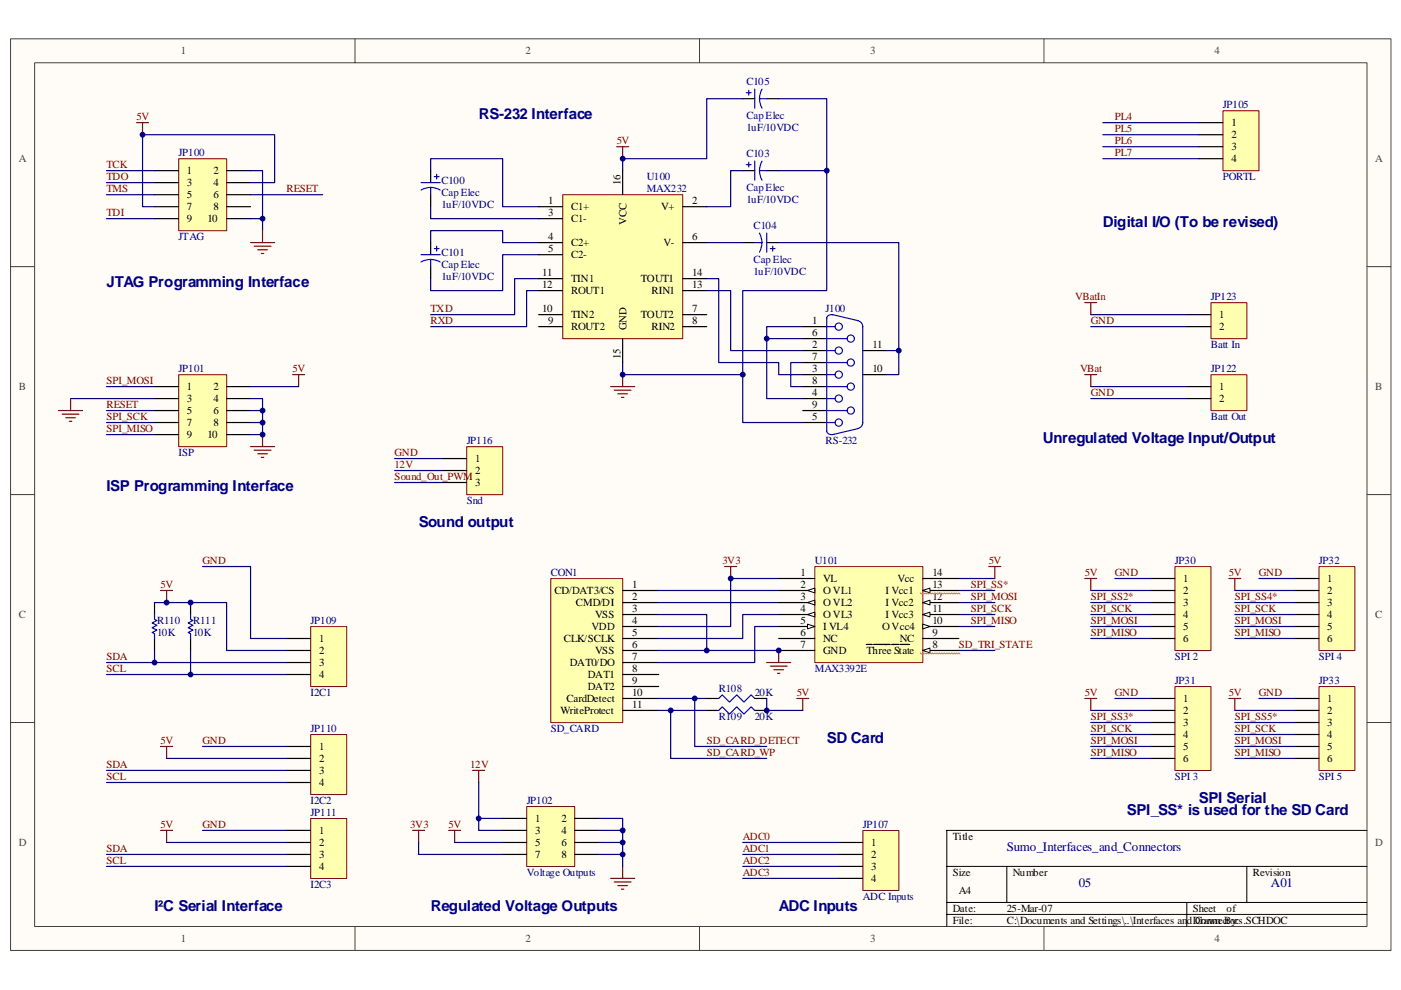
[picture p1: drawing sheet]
<svg xmlns="http://www.w3.org/2000/svg" width="297mm" height="210mm" viewBox="0 0 297 210" stroke-linecap="round" stroke-linejoin="round" font-family="sans-serif">
<path d="M2.3 8.3h292.6v193.3h-292.6z" fill="#fffcf8"/>
<path d="M2.2 8.2h292.7v193.4h-292.7z" fill="none" stroke="#404040" stroke-width=".21"/>
<path d="M7.4 13.3h282.4v183.2h-282.4z" fill="#fffcf8"/>
<g fill="none" stroke="#404040" stroke-width=".21">
<path d="M7.3 13.3h282.5v183.2h-282.5zM75.3 8.2v5.1M148.3 8.2v5.1M221.3 8.2v5.1M2.2 56.6h5.1M289.8 56.6h5.1M2.2 104.9h5.1M289.8 104.9h5.1M2.2 153.2h5.1M289.8 153.2h5.1M75.3 196.5v5.1M148.3 196.5v5.1"/>
<path d="M221.3 196.5v5.1"/>
</g>
<path d="M289.8 176.1h-89.1v20.4M200.7 183.8h89.1M200.7 191.4h89.1M200.7 194h89.1M213.5 183.8v7.6M251.6 191.4v5.1M264.3 183.8v7.6" fill="none" stroke="#000" stroke-width=".21"/>
<path d="M34 125.2h2.6M35.3 125.2v2.6" fill="none" stroke="#800000" stroke-width=".25"/>
<path d="M32.8 127.8v2.5M32.8 135.4v2.6M40.4 127.8v2.5M40.4 135.4v2.6" fill="none" stroke="#000" stroke-width=".25"/>
<path d="M32.8 130.3v1.1l.5 .2-1 .5 1 .5-1 .5 1 .5-1 .6 .5 .2v1M40.4 130.3v1.1l.5 .2-1 .5 1 .5-1 .5 1 .5-1 .6 .5 .2v1" fill="none" stroke="#00f" stroke-width=".25"/>
<path d="M32.8 138v2.5M40.4 138v5.1" fill="none" stroke="#000080" stroke-width=".25"/>
<path d="M37.9 33.7h10.2v15.2h-10.2z" fill="#ffffb0"/>
<path d="M37.9 33.7h10.2v15.2h-10.2z" fill="none" stroke="#800000" stroke-width=".21"/>
<g fill="none" stroke="#000" stroke-width=".25">
<path d="M32.8 36.2h5.1M32.8 38.7h5.1M48 36.2h5.1M48 38.7h5.1M32.8 41.3h5.1M32.8 43.8h5.1M32.8 46.4h5.1M48 41.3h5.1M48 43.8h5.1M48 46.4h5.1M170.2 69.3h5.1M170.2 74.4h5.1"/>
<path d="M170.2 79.5h5.1M170.2 71.8h5.1M170.2 76.9h5.1M182.9 74.4h5.1M182.9 79.5h5.1M170.2 84.5h5.1M170.2 89.6h5.1M170.2 82h5.1M170.2 87.1h5.1"/>
</g>
<path d="M29 26h2.5M30.2 26v2.6M53.1 51.5h5.1M53.9 52.2h3.6M54.6 53h2.1M55.4 53.8h.5M55.7 48.9v2.6" fill="none" stroke="#800000" stroke-width=".25"/>
<path d="M22.6 38.7h10.2M22.6 36.2h10.2M53.1 38.7h5.1v-10.1h-28v15.2h2.6M53.1 36.2h2.6v12.7M22.6 46.4h10.2M22.6 41.3h10.2M53.1 46.4h2.6M53.1 41.3h15.3M22.6 140.5h38.2M22.6 143.1h38.2" fill="none" stroke="#000080" stroke-width=".25"/>
<g fill="none" stroke="#00f" stroke-width=".25">
<path d="M175.3 74.4h1.8M175.3 69.3h1.8M175.3 79.5h1.8M175.3 71.8h4.3M175.3 76.9h4.3M176.5 66.7l5.4 1.3a1.27 1.27 0 0 1 1 1.3v20.3a1.26 1.26 0 0 1-1 1.3M176.5 66.8l-.2-.1a.92 .92 0 0 0-1 .8v23.9a1.05 1.05 0 0 0 1.2 .8l5.4-1.3M175.3 84.5h1.8M175.3 89.6h1.8M175.3 82h4.3M175.3 87.1h4.3"/>
<circle cx="177.8" cy="74.4" r=".77"/>
<circle cx="177.8" cy="79.5" r=".77"/>
<circle cx="177.8" cy="69.3" r=".77"/>
<circle cx="180.4" cy="71.8" r=".76"/>
<circle cx="180.4" cy="76.9" r=".76"/>
<circle cx="177.8" cy="89.6" r=".77"/>
<circle cx="177.8" cy="84.5" r=".77"/>
<circle cx="180.4" cy="87.1" r=".76"/>
<circle cx="180.4" cy="82" r=".76"/>
</g>
<path d="M111.7 171.1h10.2v12.7h-10.2z" fill="#ffffb0"/>
<path d="M111.7 171.1h10.2v12.7h-10.2z" fill="none" stroke="#800000" stroke-width=".21"/>
<path d="M106.6 173.6h5.1M106.6 176.1h5.1M106.6 178.7h5.1M121.8 173.6h5.1M121.8 176.1h5.1M121.8 178.7h5.1M106.6 181.2h5.1M121.8 181.2h5.1" fill="none" stroke="#000" stroke-width=".25"/>
<path d="M95.1 176.1h2.6M96.4 176.1v2.6M100.2 163.4h2.6M101.5 163.4v2.6M129.5 186.3h5.1M130.2 187.1h3.6M131 187.8h2M131.8 188.6h.5M132 183.8v2.5" fill="none" stroke="#800000" stroke-width=".25"/>
<path d="M101.5 166v7.6h5.1M101.5 173.6v2.5h5.1M126.9 173.6h5.1v10.2M126.9 176.1h5.1M126.9 178.7h5.1M126.9 181.2h5.1" fill="none" stroke="#000080" stroke-width=".25"/>
<path d="M256.8 64.2h7.6v7.6h-7.6z" fill="#ffffb0"/>
<path d="M256.7 64.2h7.7v7.6h-7.7z" fill="none" stroke="#800000" stroke-width=".21"/>
<path d="M251.6 66.7h5.1M251.6 69.3h5.1" fill="none" stroke="#000" stroke-width=".25"/>
<path d="M231.3 66.7h20.3M231.3 69.3h20.3" fill="none" stroke="#000080" stroke-width=".25"/>
<path d="M259.3 23.5h7.6v12.7h-7.6z" fill="#ffffb0"/>
<path d="M259.3 23.5h7.6v12.7h-7.6z" fill="none" stroke="#800000" stroke-width=".21"/>
<path d="M254.2 26h5.1M254.2 28.6h5.1M254.2 31.1h5.1M254.2 33.7h5.1" fill="none" stroke="#000" stroke-width=".25"/>
<path d="M233.8 26h20.4M233.8 28.6h20.4M233.8 31.1h20.4M233.8 33.7h20.4" fill="none" stroke="#000080" stroke-width=".25"/>
<path d="M183 176.2h7.6v12.7h-7.6z" fill="#ffffb0"/>
<path d="M182.9 176.1h7.7v12.8h-7.7z" fill="none" stroke="#800000" stroke-width=".21"/>
<g fill="none" stroke="#000" stroke-width=".25">
<path d="M91.3 36.2v2.5M157.5 36.2h2.5M157.5 20.9h2.5M162.6 36.2h2.5M162.6 20.9h2.5M91.3 41.3v2.5M91.3 51.5v2.5M91.3 56.6v2.5M157.5 51.5h2.5M162.6 51.5h2.5M177.8 178.7h5.1M177.8 181.2h5.1"/>
<path d="M177.8 183.8h5.1M177.8 186.3h5.1"/>
</g>
<g fill="none" stroke="#000080" stroke-width=".25">
<path d="M91.3 36.2v-2.5h15.3v10.1h7.6M157.5 36.2h-2.6v7.6h-5.1M157.5 20.9h-7.7v12.8h-17.8v2.5M165.1 36.2h10.2v25.4h-17.8v17.9M165.1 20.9h10.2v15.3M91.3 43.8v2.6h22.9M91.3 51.5v-2.6h15.3v2.6h7.6M114.2 54h-7.6v7.6h-15.3v-2.5M114.2 59.1h-5.1v7.6h-17.8M149.8 59.1h2.6v17.8h12.7v2.6h5.1M149.8 51.5h7.7M165.1 51.5h25.5v28h-2.6"/>
<path d="M114.2 61.6h-2.5v7.7h-20.4M132 76.9v2.6h25.5v10.1h12.7M149.8 61.6h5.1v12.8h15.3M162.6 71.8h7.6M170.2 69.3h-7.6v15.2h7.6M170.2 76.9h-2.5v5.1h2.5M188 74.4h2.6M157.5 178.7h20.3M157.5 181.2h20.3M157.5 183.8h20.3M157.5 186.3h20.3"/>
</g>
<path d="M130.7 31.1h2.6M132 31.1v2.6M132 79.5v2.5M129.5 82h5.1M130.2 82.8h3.6M131 83.5h2M131.8 84.3h.5" fill="none" stroke="#800000" stroke-width=".25"/>
<g fill="none" stroke="#00f" stroke-width=".25">
<path d="M158.2 19.7h1.1M158.7 19.2v1M160 18.9v4.1M161.6 18.9l-.5 1.2-.1 .8M89.3 38.7h4M91.3 39.8l1.2 .2 .8 .3M91.3 39.8h-.8l-1.2 .5M91.3 39.8v1.5M92.1 37.5h1M92.6 37v1M158.2 34.9h1.1M158.7 34.4v1"/>
<path d="M160 34.2v4M161 36.2l.1 .8 .5 1.2M161 20.9l.1 .9 .5 1.1M161 36.2h1.6M161 20.9h1.6M161.6 34.2l-.5 1.2-.1 .8M89.3 54h4M91.3 55l1.2 .2 .8 .4M91.3 55l-1.2 .2-.8 .4M91.3 55v1.6M92.1 52.7h1M92.6 52.2v1.1"/>
<path d="M160 51.5h1.5M161 49.4l.5 1.2v.9M161.5 51.5v.8l-.5 1.2M162.6 49.4v4.1M163.3 52.7h1M163.8 52.2v1.1"/>
</g>
<path d="M65.9 132.9h7.6v12.7h-7.6z" fill="#ffffb0"/>
<path d="M65.9 132.9h7.6v12.7h-7.6z" fill="none" stroke="#800000" stroke-width=".21"/>
<path d="M60.8 135.4h5M60.8 138h5M60.8 140.5h5M60.8 143.1h5" fill="none" stroke="#000" stroke-width=".25"/>
<path d="M65.9 155.8h7.6v12.7h-7.6z" fill="#ffffb0"/>
<path d="M65.9 155.8h7.6v12.7h-7.6z" fill="none" stroke="#800000" stroke-width=".21"/>
<path d="M60.8 158.3h5M60.8 160.9h5M60.8 163.4h5M60.8 166h5" fill="none" stroke="#000" stroke-width=".25"/>
<path d="M65.9 173.6h7.6v12.7h-7.6z" fill="#ffffb0"/>
<path d="M65.9 173.6h7.6v12.7h-7.6z" fill="none" stroke="#800000" stroke-width=".21"/>
<path d="M60.8 176.1h5M60.8 178.7h5M60.8 181.2h5M60.8 183.8h5" fill="none" stroke="#000" stroke-width=".25"/>
<path d="M32.8 127.8h15.2v10.2h12.8M42.9 120.2h10.2v15.2h7.7M42.9 158.3h17.9M22.6 163.4h38.2M22.6 166h38.2M35.3 178.7h25.5M35.3 160.9h25.5M42.9 176.1h17.9M22.6 181.2h38.2M22.6 183.8h38.2" fill="none" stroke="#000080" stroke-width=".25"/>
<path d="M34 158.3h2.6M35.3 158.3v2.6M34 176.1h2.6M35.3 176.1v2.6" fill="none" stroke="#800000" stroke-width=".25"/>
<path d="M256.8 79.5h7.6v7.6h-7.6z" fill="#ffffb0"/>
<path d="M256.7 79.5h7.7v7.6h-7.7z" fill="none" stroke="#800000" stroke-width=".21"/>
<path d="M251.6 82h5.1M251.6 84.5h5.1" fill="none" stroke="#000" stroke-width=".25"/>
<path d="M231.3 82h20.3M231.3 84.5h20.3" fill="none" stroke="#000080" stroke-width=".25"/>
<path d="M249.1 120.2h7.6v17.8h-7.6z" fill="#ffffb0"/>
<path d="M249.1 120.2h7.6v17.8h-7.6z" fill="none" stroke="#800000" stroke-width=".21"/>
<path d="M244 122.7h5.1M244 125.2h5.1M244 127.8h5.1M244 130.3h5.1M244 132.9h5.1M244 135.4h5.1" fill="none" stroke="#000" stroke-width=".25"/>
<path d="M249.1 145.6h7.6v17.8h-7.6z" fill="#ffffb0"/>
<path d="M249.1 145.6h7.6v17.8h-7.6z" fill="none" stroke="#800000" stroke-width=".21"/>
<path d="M244 148.1h5.1M244 150.7h5.1M244 153.2h5.1M244 155.8h5.1M244 158.3h5.1M244 160.9h5.1" fill="none" stroke="#000" stroke-width=".25"/>
<path d="M279.7 120.2h7.6v17.8h-7.6z" fill="#ffffb0"/>
<path d="M279.7 120.2h7.6v17.8h-7.6z" fill="none" stroke="#800000" stroke-width=".21"/>
<path d="M274.5 122.7h5.1M274.5 125.2h5.1M274.5 127.8h5.1M274.5 130.3h5.1M274.5 132.9h5.1M274.5 135.4h5.1" fill="none" stroke="#000" stroke-width=".25"/>
<path d="M279.7 145.6h7.6v17.8h-7.6z" fill="#ffffb0"/>
<path d="M279.7 145.6h7.6v17.8h-7.6z" fill="none" stroke="#800000" stroke-width=".21"/>
<path d="M274.5 148.1h5.1M274.5 150.7h5.1M274.5 153.2h5.1M274.5 155.8h5.1M274.5 158.3h5.1M274.5 160.9h5.1" fill="none" stroke="#000" stroke-width=".25"/>
<path d="M230 64.2h2.5M230 79.5h2.5M231.3 64.2v2.5M231.3 79.5v2.5M230 122.7h2.5M231.3 122.7v2.5M260.5 122.7h2.6M261.8 122.7v2.5M230 148.1h2.5M231.3 148.1v2.6M260.5 148.1h2.6M261.8 148.1v2.6" fill="none" stroke="#800000" stroke-width=".25"/>
<g fill="none" stroke="#000080" stroke-width=".25">
<path d="M231.3 125.2h12.7M231.3 127.8h12.7M231.3 130.3h12.7M231.3 132.9h12.7M231.3 135.4h12.7M236.4 122.7h7.6M261.8 125.2h12.7M261.8 127.8h12.7M261.8 130.3h12.7M261.8 132.9h12.7M261.8 135.4h12.7M266.9 122.7h7.6"/>
<path d="M231.3 150.7h12.7M231.3 153.2h12.7M231.3 155.8h12.7M231.3 158.3h12.7M236.4 148.1h7.6M261.8 150.7h12.7M261.8 153.2h12.7M261.8 155.8h12.7M261.8 158.3h12.7M266.9 148.1h7.6M231.3 160.9h12.7M261.8 160.9h12.7"/>
</g>
<path d="M37.9 79.5h10.2v15.2h-10.2z" fill="#ffffb0"/>
<path d="M37.9 79.5h10.2v15.2h-10.2z" fill="none" stroke="#800000" stroke-width=".21"/>
<path d="M32.8 82h5.1M32.8 84.5h5.1M32.8 87.1h5.1M32.8 89.6h5.1M32.8 92.2h5.1M48 82h5.1M48 84.5h5.1M48 87.1h5.1M48 89.6h5.1M48 92.2h5.1" fill="none" stroke="#000" stroke-width=".25"/>
<path d="M62 79.5h2.6M63.3 79.5v2.5M12.4 87.1h5.1M13.2 87.8h3.5M13.9 88.6h2.1M14.7 89.4h.5M15 84.5v2.6M53.1 94.7h5.1M53.9 95.5h3.6M54.6 96.2h2.1M55.4 97h.5M55.7 92.2v2.5" fill="none" stroke="#800000" stroke-width=".25"/>
<path d="M15 84.5h17.8M22.6 92.2h10.2M22.6 87.1h10.2M22.6 82h10.2M22.6 89.6h10.2M53.1 89.6h2.6v2.6h-2.6M53.1 87.1h2.6v2.5M53.1 84.5h2.6v2.6M53.1 82h10.2" fill="none" stroke="#000080" stroke-width=".25"/>
<path d="M99 94.8h7.6v10.1h-7.6z" fill="#ffffb0"/>
<path d="M99 94.7h7.6v10.2h-7.6z" fill="none" stroke="#800000" stroke-width=".21"/>
<path d="M93.8 97.3h5.1M93.8 99.8h5.1M93.8 102.3h5.1" fill="none" stroke="#000" stroke-width=".25"/>
<path d="M83.7 99.8h10.1M83.7 97.3h10.1M83.7 102.3h10.1" fill="none" stroke="#000080" stroke-width=".25"/>
<path d="M116.8 122.7h15.2v30.6h-15.2z" fill="#ffffb0"/>
<path d="M116.8 122.7h15.2v30.6h-15.2z" fill="none" stroke="#800000" stroke-width=".21"/>
<path d="M132 125.2h7.7M132 127.8h7.7M132 130.3h7.7M132 132.9h7.7M132 135.4h7.7M132 138h7.7M132 140.5h7.7M132 143.1h7.7M132 145.6h7.7M132 148.1h7.7M132 150.7h7.7" fill="none" stroke="#000" stroke-width=".25"/>
<g fill="none" stroke="#000080" stroke-width=".25">
<path d="M139.7 130.3h10.1v7.7M139.7 125.2h25.4M139.7 127.8h25.4M139.7 138h25.4M165.1 122.7h-10.2v10.2h-15.2M165.1 130.3h-7.6v5.1h-17.8M165.1 132.9h-5.1v7.6h-20.3M203.3 125.2h7.6M203.3 127.8h7.6M203.3 130.3h7.6M203.3 132.9h7.6M203.3 122.7h7.6"/>
<path d="M203.3 138h7.6M139.7 148.1h10.1M139.7 150.7h10.1"/>
</g>
<path d="M153.6 120.2h2.6M154.9 120.2v2.5M165.1 138v2.5M209.6 120.2h2.6M210.9 120.2v2.5M162.6 140.5h5.1M163.3 141.3h3.6M164.1 142h2M164.8 142.8h.6" fill="none" stroke="#800000" stroke-width=".25"/>
<path d="M172.8 120.2h22.9v20.3h-22.9z" fill="#ffffb0"/>
<path d="M172.8 120.2h22.9v20.3h-22.9z" fill="none" stroke="#800000" stroke-width=".21"/>
<path d="M165.1 122.7h7.6M165.1 125.2h7.6" fill="none" stroke="#000" stroke-width=".25"/>
<path d="M171.2 125.2l1.5-.5v1.1z" fill="#fffcf8" stroke="#000" stroke-width=".21"/>
<path d="M165.1 127.8h7.6" fill="none" stroke="#000" stroke-width=".25"/>
<path d="M171.2 127.8l1.5-.5v1z" fill="#fffcf8" stroke="#000" stroke-width=".21"/>
<path d="M165.1 130.3h7.6" fill="none" stroke="#000" stroke-width=".25"/>
<path d="M171.2 130.3l1.5-.5v1.1z" fill="#fffcf8" stroke="#000" stroke-width=".21"/>
<path d="M165.1 132.9h7.6" fill="none" stroke="#000" stroke-width=".25"/>
<path d="M171.2 132.4l1.5 .5-1.5 .5z" fill="#fffcf8" stroke="#000" stroke-width=".21"/>
<path d="M165.1 135.4h7.6M165.1 138h7.6M195.6 138h7.7" fill="none" stroke="#000" stroke-width=".25"/>
<path d="M195.6 138l1.6-.5v1z" fill="#fffcf8" stroke="#000" stroke-width=".21"/>
<path d="M183.7 136.7h1.3M185.2 136.7h3.6M189 136.7h1.6M190.8 136.7h2M195.6 135.4h7.7M195.6 132.9h7.7" fill="none" stroke="#000" stroke-width=".25"/>
<path d="M195.1 138.5l.3 .2 .2-.2 .3 .2 .2-.2 .3 .2 .3-.2 .2 .2 .3-.2 .2 .2 .3-.2 .2 .2 .3-.2 .2 .2 .3-.2 .2 .2 .3-.2 .2 .2 .3-.2 .3 .2 .2-.2 .3 .2 .2-.2 .3 .2 .2-.2 .3 .2 .3-.2 .2 .2 .3-.2 .2 .2 .3-.2 .2 .2 .3-.2 .2 .2" fill="none" stroke="#ff8040" stroke-width=".21"/>
<path d="M195.6 132.4l1.6 .5-1.6 .5z" fill="#fffcf8" stroke="#000" stroke-width=".21"/>
<path d="M195.6 130.3h7.7" fill="none" stroke="#000" stroke-width=".25"/>
<path d="M195.6 130.3l1.6-.5v1.1z" fill="#fffcf8" stroke="#000" stroke-width=".21"/>
<path d="M195.6 127.8h7.7" fill="none" stroke="#000" stroke-width=".25"/>
<path d="M195.6 127.8l1.6-.5v1z" fill="#fffcf8" stroke="#000" stroke-width=".21"/>
<path d="M195.6 125.2h7.7" fill="none" stroke="#000" stroke-width=".25"/>
<path d="M195.6 125.2l1.6-.5v1.1z" fill="#fffcf8" stroke="#000" stroke-width=".21"/>
<path d="M195.1 125.8l.3 .2 .2-.2 .3 .2 .2-.2 .3 .2 .3-.2 .2 .2 .3-.2 .2 .2 .3-.2 .2 .2 .3-.2 .2 .2 .3-.2 .2 .2 .3-.2 .2 .2 .3-.2 .3 .2 .2-.2 .3 .2 .2-.2 .3 .2 .2-.2 .3 .2 .3-.2 .2 .2 .3-.2 .2 .2 .3-.2 .2 .2 .3-.2 .2 .2" fill="none" stroke="#ff8040" stroke-width=".21"/>
<path d="M195.6 122.7h7.7M149.8 148.1h2.6M149.8 150.7h2.6M160 148.1h2.6M160 150.7h2.6" fill="none" stroke="#000" stroke-width=".25"/>
<path d="M152.4 148.1l.7-.7 1.6 1.5 1.5-1.5 1.5 1.5 1.6-1.5 .7 .7M152.4 150.7l.7-.8 1.6 1.5 1.5-1.5 1.5 1.5 1.6-1.5 .7 .8" fill="none" stroke="#00f" stroke-width=".25"/>
<path d="M142.2 150.7v10.2h20.4M147.3 148.1v10.2h15.3M162.6 148.1v2.6h7.6M88.7 178.7v2.5h17.9M96.4 178.7h10.2" fill="none" stroke="#000080" stroke-width=".25"/>
<path d="M168.9 148.1h2.6M170.2 148.1v2.6M87.5 176.1h2.5M88.7 176.1v2.6" fill="none" stroke="#800000" stroke-width=".25"/>
<path d="M119.3 41.3h25.5v30.5h-25.5z" fill="#ffffb0"/>
<path d="M119.3 41.3h25.5v30.5h-25.5z" fill="none" stroke="#800000" stroke-width=".21"/>
<g fill="none" stroke="#000" stroke-width=".25">
<path d="M132 36.2v5.1M114.2 43.8h5.1M114.2 46.4h5.1M114.2 51.5h5.1M114.2 54h5.1M114.2 59.1h5.1M144.7 43.8h5.1M144.7 51.5h5.1M144.7 59.1h5.1M114.2 61.6h5.1M114.2 66.7h5.1M114.2 69.3h5.1"/>
<path d="M132 71.8v5.1M144.7 61.6h5.1M144.7 66.7h5.1M144.7 69.3h5.1"/>
</g>
<g fill="#000080" stroke="#000080" stroke-width=".21">
<circle cx="30.2" cy="28.6" r=".51"/>
<circle cx="32.8" cy="140.5" r=".51"/>
<circle cx="35.3" cy="127.8" r=".51"/>
<circle cx="40.4" cy="143.1" r=".51"/>
<circle cx="40.4" cy="127.8" r=".51"/>
<circle cx="55.7" cy="92.2" r=".51"/>
<circle cx="55.7" cy="89.6" r=".51"/>
<circle cx="55.7" cy="87.1" r=".51"/>
<circle cx="55.7" cy="46.4" r=".51"/>
<circle cx="101.5" cy="173.6" r=".51"/>
<circle cx="132" cy="181.2" r=".51"/>
<circle cx="132" cy="178.7" r=".51"/>
<circle cx="132" cy="176.1" r=".51"/>
<circle cx="132" cy="79.5" r=".51"/>
<circle cx="132" cy="33.7" r=".51"/>
<circle cx="142.2" cy="150.7" r=".51"/>
<circle cx="147.3" cy="148.1" r=".51"/>
<circle cx="149.8" cy="138" r=".51"/>
<circle cx="154.9" cy="122.7" r=".51"/>
<circle cx="157.5" cy="79.5" r=".51"/>
<circle cx="162.6" cy="150.7" r=".51"/>
<circle cx="162.6" cy="71.8" r=".51"/>
<circle cx="165.1" cy="138" r=".51"/>
<circle cx="175.3" cy="36.2" r=".51"/>
<circle cx="190.6" cy="74.4" r=".51"/>
</g>
<g font-size="3.2" fill="#000080">
<text x="101.5" y="25.3">RS-232 Interface</text>
<text x="233.8" y="48.2">Digital I/O (To be revised)</text>
<text x="22.6" y="60.9">JTAG Programming Interface</text>
<text x="221.1" y="94">Unregulated Voltage Input/Output</text>
<text x="22.6" y="104.2">ISP Programming Interface</text>
<text x="88.8" y="111.8">Sound output</text>
<text x="175.3" y="157.6">SD Card</text>
<text x="238.9" y="172.9">SPI_SS* is used for the SD Card</text>
<text x="254.2" y="170.3">SPI Serial</text>
<text x="32.8" y="193.3">I²C Serial Interface</text>
<text x="91.3" y="193.3">Regulated Voltage Outputs</text>
<text x="165.1" y="193.3">ADC Inputs</text>
</g>
<g font-size="2.8" fill="#000080">
<text x="213.5" y="180.6">Sumo_Interfaces_and_Connectors</text>
<text x="228.7" y="188.2">05</text>
<text x="269.4" y="188.2">A01</text>
</g>
<g font-size="2.3" fill="#404040">
<text x="38.4" y="11.5">1</text>
<text x="111.4" y="11.5">2</text>
<text x="184.5" y="11.5">3</text>
<text x="257.5" y="11.5">4</text>
<text x="4" y="34.4">A</text>
<text x="291.6" y="34.4">A</text>
<text x="4" y="82.7">B</text>
<text x="291.6" y="82.7">B</text>
<text x="4" y="131">C</text>
<text x="291.6" y="131">C</text>
<text x="4" y="179.4">D</text>
<text x="291.6" y="179.4">D</text>
<text x="38.4" y="199.7">1</text>
<text x="111.4" y="199.7">2</text>
<text x="184.5" y="199.7">3</text>
<text x="257.5" y="199.7">4</text>
</g>
<g font-size="2.3" fill="#000080">
<text x="158.2" y="18.1">C105</text>
<text x="259.3" y="22.9">JP105</text>
<text x="158.2" y="27.7">1uF/10VDC</text>
<text x="158.2" y="25.2">Cap Elec</text>
<text x="37.9" y="33.1">JP100</text>
<text x="158.2" y="33.3">C103</text>
<text x="93.6" y="38.9">C100</text>
<text x="93.6" y="41.5">Cap Elec</text>
<text x="137.1" y="38.2">U100</text>
<text x="137.1" y="40.7">MAX232</text>
<text x="158.2" y="40.5">Cap Elec</text>
<text x="259.3" y="38.2">PORTL</text>
<text x="93.6" y="44">1uF/10VDC</text>
<text x="158.2" y="43">1uF/10VDC</text>
<text x="37.9" y="50.9">JTAG</text>
<text x="159.8" y="48.6">C104</text>
<text x="93.6" y="59.3">1uF/10VDC</text>
<text x="93.6" y="54.2">C101</text>
<text x="93.6" y="56.7">Cap Elec</text>
<text x="159.8" y="58.3">1uF/10VDC</text>
<text x="159.8" y="55.7">Cap Elec</text>
<text x="256.7" y="63.6">JP123</text>
<text x="175" y="66.2">J100</text>
<text x="256.7" y="73.8">Batt In</text>
<text x="37.9" y="78.9">JP101</text>
<text x="256.7" y="78.9">JP122</text>
<text x="256.7" y="89.1">Batt Out</text>
<text x="99" y="94.1">JP116</text>
<text x="175" y="94.1">RS-232</text>
<text x="37.9" y="96.7">ISP</text>
<text x="99" y="106.9">Snd</text>
<text x="172.8" y="119.6">U101</text>
<text x="249.1" y="119.6">JP30</text>
<text x="279.6" y="119.6">JP32</text>
<text x="116.8" y="122.1">CON1</text>
<text x="33.3" y="132.3">R110</text>
<text x="33.3" y="134.9">10K</text>
<text x="40.9" y="132.3">R111</text>
<text x="40.9" y="134.9">10K</text>
<text x="65.9" y="132.3">JP109</text>
<text x="172.8" y="142.5">MAX3392E</text>
<text x="249.1" y="140">SPI 2</text>
<text x="279.6" y="140">SPI 4</text>
<text x="65.9" y="147.6">I2C1</text>
<text x="152.4" y="146.8">R108</text>
<text x="160" y="147.6">20K</text>
<text x="249.1" y="145">JP31</text>
<text x="279.6" y="145">JP33</text>
<text x="65.9" y="155.2">JP110</text>
<text x="116.8" y="155.2">SD_CARD</text>
<text x="152.4" y="152.7">R109</text>
<text x="160" y="152.7">20K</text>
<text x="249.1" y="165.4">SPI 3</text>
<text x="279.6" y="165.4">SPI 5</text>
<text x="65.9" y="170.5">I2C2</text>
<text x="65.9" y="173">JP111</text>
<text x="111.7" y="170.5">JP102</text>
<text x="182.9" y="175.6">JP107</text>
<text x="111.7" y="185.8">Voltage Outputs</text>
<text x="65.9" y="188.3">I2C3</text>
<text x="182.9" y="190.8">ADC Inputs</text>
</g>
<g font-size="2.3" fill="#800000">
<text x="29" y="25.5">5V</text>
<text x="236.4" y="25.5">PL4</text>
<text x="236.4" y="28">PL5</text>
<text x="22.6" y="35.6">TCK</text>
<text x="130.8" y="30.5">5V</text>
<text x="236.4" y="30.5">PL6</text>
<text x="236.4" y="33.1">PL7</text>
<text x="22.6" y="38.2">TDO</text>
<text x="22.6" y="40.7">TMS</text>
<text x="60.8" y="40.7">RESET</text>
<text x="22.6" y="45.8">TDI</text>
<text x="228" y="63.6">VBatIn</text>
<text x="91.3" y="68.7">RXD</text>
<text x="91.3" y="66.2">TXD</text>
<text x="231.3" y="68.7">GND</text>
<text x="22.6" y="81.4">SPI_MOSI</text>
<text x="62" y="78.9">5V</text>
<text x="229" y="78.9">VBat</text>
<text x="231.3" y="84">GND</text>
<text x="22.6" y="86.5">RESET</text>
<text x="22.6" y="89.1">SPI_SCK</text>
<text x="22.6" y="91.6">SPI_MISO</text>
<text x="83.7" y="96.7">GND</text>
<text x="83.7" y="99.3">12V</text>
<text x="83.7" y="101.8">Sound_Out_PWM</text>
<text x="43" y="119.6">GND</text>
<text x="153.2" y="119.6">3V3</text>
<text x="209.7" y="119.6">5V</text>
<text x="34.1" y="124.7">5V</text>
<text x="205.8" y="124.7">SPI_SS*</text>
<text x="230" y="122.1">5V</text>
<text x="236.4" y="122.1">GND</text>
<text x="260.6" y="122.1">5V</text>
<text x="266.9" y="122.1">GND</text>
<text x="205.8" y="127.2">SPI_MOSI</text>
<text x="205.8" y="129.8">SPI_SCK</text>
<text x="231.3" y="127.2">SPI_SS2*</text>
<text x="231.3" y="129.8">SPI_SCK</text>
<text x="261.8" y="129.8">SPI_SCK</text>
<text x="261.8" y="127.2">SPI_SS4*</text>
<text x="203.3" y="137.4">SD_TRI_STATE</text>
<text x="205.8" y="132.3">SPI_MISO</text>
<text x="231.3" y="134.9">SPI_MISO</text>
<text x="231.3" y="132.3">SPI_MOSI</text>
<text x="261.8" y="134.9">SPI_MISO</text>
<text x="261.8" y="132.3">SPI_MOSI</text>
<text x="22.6" y="140">SDA</text>
<text x="22.6" y="142.5">SCL</text>
<text x="168.9" y="147.6">5V</text>
<text x="230" y="147.6">5V</text>
<text x="236.4" y="147.6">GND</text>
<text x="260.6" y="147.6">5V</text>
<text x="266.9" y="147.6">GND</text>
<text x="231.3" y="152.7">SPI_SS3*</text>
<text x="231.3" y="155.2">SPI_SCK</text>
<text x="261.8" y="155.2">SPI_SCK</text>
<text x="261.8" y="152.7">SPI_SS5*</text>
<text x="34.1" y="157.8">5V</text>
<text x="43" y="157.8">GND</text>
<text x="149.8" y="157.8">SD_CARD_DETECT</text>
<text x="149.8" y="160.3">SD_CARD_WP</text>
<text x="231.3" y="160.3">SPI_MISO</text>
<text x="231.3" y="157.8">SPI_MOSI</text>
<text x="261.8" y="160.3">SPI_MISO</text>
<text x="261.8" y="157.8">SPI_MOSI</text>
<text x="22.6" y="162.9">SDA</text>
<text x="22.6" y="165.4">SCL</text>
<text x="99.7" y="162.9">12V</text>
<text x="34.1" y="175.6">5V</text>
<text x="43" y="175.6">GND</text>
<text x="87" y="175.6">3V3</text>
<text x="95.1" y="175.6">5V</text>
<text x="157.5" y="178.1">ADC0</text>
<text x="22.6" y="180.7">SDA</text>
<text x="22.6" y="183.2">SCL</text>
<text x="157.5" y="180.7">ADC1</text>
<text x="157.5" y="183.2">ADC2</text>
<text x="157.5" y="185.8">ADC3</text>
</g>
<g font-size="2.3">
<text x="261.1" y="26.7">1</text>
<text x="261.1" y="29.3">2</text>
<text x="261.1" y="31.8">3</text>
<text x="261.1" y="34.4">4</text>
<text x="39.6" y="36.9">1</text>
<text x="39.6" y="39.5">3</text>
<text x="39.6" y="42">5</text>
<text x="45.3" y="36.9">2</text>
<text x="45.3" y="39.5">4</text>
<text x="45.3" y="42">6</text>
<text x="131.6" y="39.3" transform="rotate(-90 131.6 39.3)">16</text>
<text x="39.6" y="44.5">7</text>
<text x="39.6" y="47.1">9</text>
<text x="44" y="47.1">10</text>
<text x="45.3" y="44.5">8</text>
<text x="116.2" y="43.3">1</text>
<text x="116.2" y="45.8">3</text>
<text x="121.1" y="44.5">C1+</text>
<text x="121.1" y="47.1">C1-</text>
<text x="132.9" y="47.7" transform="rotate(-90 132.9 47.7)">VCC</text>
<text x="140.2" y="44.5">V+</text>
<text x="146.8" y="43.3">2</text>
<text x="116.2" y="50.9">4</text>
<text x="116.2" y="53.4">5</text>
<text x="121.1" y="52.2">C2+</text>
<text x="140.7" y="52.2">V-</text>
<text x="146.8" y="50.9">6</text>
<text x="115" y="58.5">11</text>
<text x="121.1" y="54.7">C2-</text>
<text x="121.1" y="59.8">TIN1</text>
<text x="135.8" y="59.8">TOUT1</text>
<text x="146.8" y="58.5">14</text>
<text x="115" y="61.1">12</text>
<text x="121.1" y="62.4">ROUT1</text>
<text x="138.1" y="62.4">RIN1</text>
<text x="146.8" y="61.1">13</text>
<text x="115" y="66.2">10</text>
<text x="116.2" y="68.7">9</text>
<text x="121.1" y="67.4">TIN2</text>
<text x="121.1" y="70">ROUT2</text>
<text x="132.9" y="70" transform="rotate(-90 132.9 70)">GND</text>
<text x="135.8" y="67.4">TOUT2</text>
<text x="138.1" y="70">RIN2</text>
<text x="146.8" y="68.7">8</text>
<text x="146.8" y="66.2">7</text>
<text x="172.2" y="68.7">1</text>
<text x="172.2" y="71.2">6</text>
<text x="258.5" y="67.4">1</text>
<text x="258.5" y="70">2</text>
<text x="131.6" y="76.2" transform="rotate(-90 131.6 76.2)">15</text>
<text x="172.2" y="73.8">2</text>
<text x="172.2" y="76.3">7</text>
<text x="185" y="73.8">11</text>
<text x="39.6" y="82.7">1</text>
<text x="45.3" y="82.7">2</text>
<text x="172.2" y="78.9">3</text>
<text x="172.2" y="84">4</text>
<text x="172.2" y="81.4">8</text>
<text x="185" y="78.9">10</text>
<text x="258.5" y="82.7">1</text>
<text x="39.6" y="85.2">3</text>
<text x="39.6" y="87.8">5</text>
<text x="45.3" y="85.2">4</text>
<text x="45.3" y="87.8">6</text>
<text x="172.2" y="89.1">5</text>
<text x="172.2" y="86.5">9</text>
<text x="258.5" y="85.2">2</text>
<text x="39.6" y="90.3">7</text>
<text x="39.6" y="92.9">9</text>
<text x="44" y="92.9">10</text>
<text x="45.3" y="90.3">8</text>
<text x="100.7" y="98">1</text>
<text x="100.7" y="100.5">2</text>
<text x="100.7" y="103.1">3</text>
<text x="117.5" y="126">CD/DAT3/CS</text>
<text x="134.1" y="124.7">1</text>
<text x="169.7" y="122.1">1</text>
<text x="169.7" y="124.7">2</text>
<text x="174.5" y="123.4">VL</text>
<text x="174.5" y="126">O VL1</text>
<text x="187.8" y="126">I Vcc1</text>
<text x="190.3" y="123.4">Vcc</text>
<text x="197.7" y="122.1">14</text>
<text x="197.7" y="124.7">13</text>
<text x="250.9" y="123.4">1</text>
<text x="250.9" y="126">2</text>
<text x="281.4" y="123.4">1</text>
<text x="281.4" y="126">2</text>
<text x="122.1" y="128.5">CMD/DI</text>
<text x="126.2" y="131">VSS</text>
<text x="134.1" y="129.8">3</text>
<text x="134.1" y="127.2">2</text>
<text x="169.7" y="127.2">3</text>
<text x="169.7" y="129.8">4</text>
<text x="174.5" y="128.5">O VL2</text>
<text x="174.5" y="131">O VL3</text>
<text x="187.8" y="131">I Vcc3</text>
<text x="187.8" y="128.5">I Vcc2</text>
<text x="197.7" y="129.8">11</text>
<text x="197.7" y="127.2">12</text>
<text x="250.9" y="128.5">3</text>
<text x="250.9" y="131">4</text>
<text x="281.4" y="128.5">3</text>
<text x="281.4" y="131">4</text>
<text x="67.6" y="136.1">1</text>
<text x="119.6" y="136.1">CLK/SCLK</text>
<text x="125.4" y="133.6">VDD</text>
<text x="134.1" y="132.3">4</text>
<text x="134.1" y="137.4">6</text>
<text x="134.1" y="134.9">5</text>
<text x="169.7" y="132.3">5</text>
<text x="169.7" y="134.9">6</text>
<text x="169.7" y="137.4">7</text>
<text x="174.5" y="133.6">I VL4</text>
<text x="174.5" y="136.1">NC</text>
<text x="187" y="133.6">O Vcc4</text>
<text x="190.8" y="136.1">NC</text>
<text x="197.7" y="137.4">8</text>
<text x="197.7" y="134.9">9</text>
<text x="197.7" y="132.3">10</text>
<text x="250.9" y="133.6">5</text>
<text x="250.9" y="136.1">6</text>
<text x="281.4" y="133.6">5</text>
<text x="281.4" y="136.1">6</text>
<text x="67.6" y="138.7">2</text>
<text x="67.6" y="141.2">3</text>
<text x="67.6" y="143.8">4</text>
<text x="120.8" y="141.2">DAT0/DO</text>
<text x="124.6" y="143.8">DAT1</text>
<text x="126.2" y="138.7">VSS</text>
<text x="134.1" y="142.5">8</text>
<text x="134.1" y="140">7</text>
<text x="174.5" y="138.7">GND</text>
<text x="183.7" y="138.7">Three State</text>
<text x="120.1" y="148.9">CardDetect</text>
<text x="124.6" y="146.3">DAT2</text>
<text x="134.1" y="145">9</text>
<text x="134.1" y="147.6">10</text>
<text x="250.9" y="148.9">1</text>
<text x="281.4" y="148.9">1</text>
<text x="118.8" y="151.4">WriteProtect</text>
<text x="134.1" y="150.1">11</text>
<text x="250.9" y="151.4">2</text>
<text x="250.9" y="153.9">3</text>
<text x="281.4" y="151.4">2</text>
<text x="281.4" y="153.9">3</text>
<text x="67.6" y="159">1</text>
<text x="67.6" y="161.6">2</text>
<text x="250.9" y="156.5">4</text>
<text x="250.9" y="159">5</text>
<text x="250.9" y="161.6">6</text>
<text x="281.4" y="156.5">4</text>
<text x="281.4" y="159">5</text>
<text x="281.4" y="161.6">6</text>
<text x="67.6" y="164.1">3</text>
<text x="67.6" y="166.7">4</text>
<text x="67.6" y="176.8">1</text>
<text x="67.6" y="179.4">2</text>
<text x="113.4" y="174.3">1</text>
<text x="113.4" y="176.8">3</text>
<text x="113.4" y="179.4">5</text>
<text x="119.1" y="174.3">2</text>
<text x="119.1" y="176.8">4</text>
<text x="119.1" y="179.4">6</text>
<text x="184.7" y="179.4">1</text>
<text x="202" y="178.1">Title</text>
<text x="67.6" y="181.9">3</text>
<text x="67.6" y="184.5">4</text>
<text x="113.4" y="181.9">7</text>
<text x="119.1" y="181.9">8</text>
<text x="184.7" y="181.9">2</text>
<text x="184.7" y="184.5">3</text>
<text x="202" y="185.8">Size</text>
<text x="214.7" y="185.8">Number</text>
<text x="265.6" y="185.8">Revision</text>
<text x="184.7" y="187">4</text>
<text x="203.3" y="189.6">A4</text>
<text x="202" y="193.4">Date:</text>
<text x="202" y="195.9">File:</text>
<text x="213.5" y="193.4">25-Mar-07</text>
<text x="213.5" y="195.9">C:\Documents and Settings\..\Interfaces and Connectors.SCHDOC</text>
<text x="252.9" y="193.4">Sheet</text>
<text x="252.9" y="195.9">Drawn By:</text>
<text x="260" y="193.4">of</text>
</g>
</svg>
